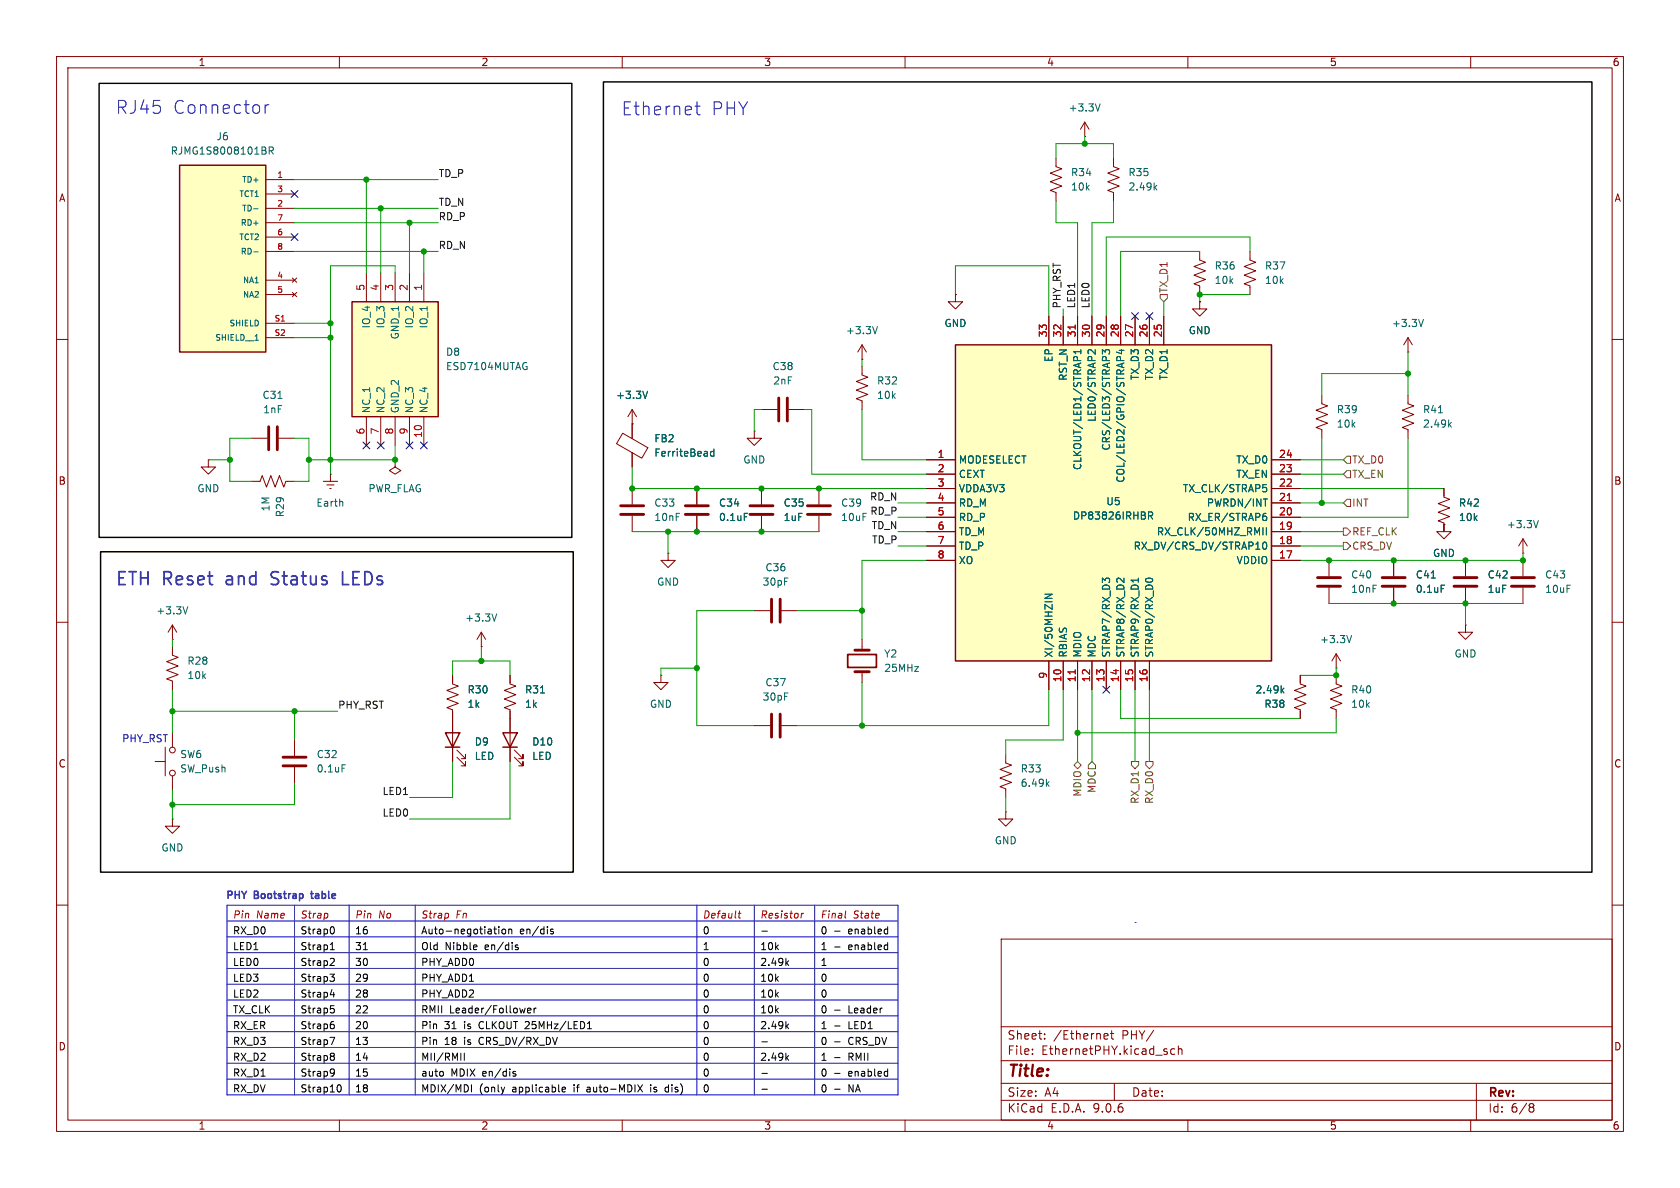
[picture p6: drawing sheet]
<svg xmlns="http://www.w3.org/2000/svg" width="297mm" height="210mm" viewBox="0 0 297 210" stroke-linecap="round" stroke-linejoin="round" font-family="sans-serif">
<g fill="none" stroke="#840000" stroke-width=".18">
<path d="M10 10h277v190h-277zM12 12h273v186h-273zM60 10v2M110 10v2M160 10v2M210 10v2M260 10v2M196.8 27.9v1.6l1.1 .3-2.1 .8 2.1 .8-2.1 .7 2.1 .8-2.1 .8 1 .3v1.6M212.1 44.5v1.5l1 .4-2 .7 2 .8-2 .7 2 .8-2 .8 1 .3v1.6M221 44.5v1.5l1 .4-2 .7 2 .8-2 .7 2 .8-2 .8 1 .3v1.6M10 60h2M44.4 77.5h2.8"/>
<path d="M49.3 77.5h2.8M110.1 76.6l4.4 2.5-1 1.9-4.5-2.6zM111.8 74.9h.1M111.8 72.4v5.1M111.8 72.4l-.8 1.3M111.8 72.4l.7 1.3M133.3 76.2v1.3h1.3l-1.3 1.2-1.2-1.2h1.2M133.3 76.2h.1M134.6 72.4h2.8M139.4 72.4h2.8M152.4 63.5h.1M152.4 61l-.8 1.2"/>
<path d="M152.4 61l.8 1.2M152.4 61v2.5M285 60h2M36.8 81.3v1.3h1.3l-1.3 1.2-1.2-1.2h1.2M36.8 81.3h.1M44.4 85.1h1.6l.4-1 .7 2 .8-2 .7 2 .8-2 .8 2 .3-1h1.6M57.1 85.1h2.6M57.8 85.7h1.3M58.3 86.4h.2M58.4 83.8h.1M58.4 83.8v1.3M111.8 80v2.6"/>
<path d="M111.8 86.4v2.8M111.8 91.2v2.8M123.2 86.4v2.8M123.2 91.2v2.8M134.6 86.4v2.8M134.6 91.2v2.8M144.8 86.4v2.8M144.8 91.2v2.8M246.4 99.1v2.8M255.3 86.4v1.5l1 .4-2 .7 2 .8-2 .8 2 .7-2 .8 1 .4v1.5M259.1 99.1v2.8M10 110h2"/>
<path d="M30.5 114.3v1.5l1 .4-2 .8 2 .7-2 .8 2 .8-2 .7 1 .4v1.5M30.5 113h.1M30.5 110.5v2.5M30.5 110.5l-.8 1.3M30.5 110.5l.7 1.3M80 119.4v1.5l1 .4-2 .7 2 .8-2 .8 2 .7-2 .8 1 .4v9.1M85.1 114.3h.1M85.1 111.8l-.8 1.2M85.1 111.8l.8 1.2M85.1 111.8v2.5M90.2 119.4v1.5l1 .4-2 .7 2 .8-2 .8 2 .7-2 .8 1 .4v9.1M133.3 108h2.8"/>
<path d="M138.2 108h2.8M246.4 103.9v2.8M259.1 110.5v1.3h1.2l-1.2 1.2-1.3-1.2h1.3M259.1 110.5h.1M259.1 103.9v2.8M285 110h2M27.4 134.6h1.8M29.2 132.1v5.1M30.5 129.5v2.6M30.5 137.2v2.5M52.1 130.8v2.8M52.1 135.6v2.8"/>
<path d="M80.8 133.9l1.5 1.5v-.8v.8h-.8M80.8 132.6l1.5 1.5v-.7v.7h-.8M90.9 133.9l1.6 1.5v-.8v.8h-.8M90.9 132.6l1.6 1.5v-.7v.7h-.8M133.3 128.3h2.8M138.2 128.3h2.8M30.5 144.8v1.3h1.2l-1.2 1.2-1.3-1.2h1.3M30.5 144.8h.1M177.8 143.5v1.3h1.3l-1.3 1.3-1.3-1.3h1.3M177.8 143.5h.1M10 160h2M177 166h108v32h-108z"/>
<path d="M285 160h2M60 198v2M110 198v2M160 198v2M177 194.5h108M177 191.5h108M177 187.5h108M177 181.5h108M182.5 186.3v.1M182.5 185.5v.1M184.7 183.6v.1M184.7 182.8v.1"/>
<path d="M195.4 182.7l.4 .1 .1 .3-.7 .1M195.8 183.6l-.4 .1M196.3 182.7h.6M196.5 182.2v1.3l.4 .2M197 191.5v3M207.7 185.5l-.5-.1-.2 .3v.4l.1 .2h.6M208.3 185.5l.2-.1 .4 .1 .1 .9M208.3 184.9v1.5M210 198v2M260 198v2M261 191.5v6.5M270.6 195.1l.4 .1 .2 .2-.3 .3"/>
<path d="M270.6 195.7h.3M270.9 195.7l.2 .2 .1 .4-.2 .2-.4 .1"/>
<circle cx="30.5" cy="136.7" r=".51"/>
<circle cx="30.5" cy="132.6" r=".51"/>
</g>
<g fill="none" stroke="#840000" stroke-width=".51">
<path d="M47.5 75.4v4.1M49 75.4v4.1M137.7 70.4v4M139.2 70.4v4M109.7 89.4h4.1M109.7 90.9h4.1M121.2 89.4h4M121.2 90.9h4M132.6 89.4h4.1M132.6 90.9h4.1M142.7 89.4h4.1M142.7 90.9h4.1"/>
<path d="M136.4 105.9v4.1M137.9 105.9v4.1M244.3 102.1h4.1M244.3 103.6h4.1M257 102.1h4.1M257 103.6h4.1M50 133.9h4.1M50 135.4h4.1M136.4 126.2v4.1M137.9 126.2v4.1"/>
</g>
<g fill="none" stroke="#006464" stroke-width=".18">
<path d="M204.2 33.1l.3 .5M204.5 32.8l-.5 .4M155.1 57.7l-.4 1.3M49.1 70.4h.8M114.5 69.2l-.4 1.2M126.2 79.4v1.2M126.2 79.9l-.4-.1-.2 .2 .1 .6h.5M60.5 88.7l.1 .8M131.6 90.7h.6M33.2 107.3l-.4 1.2M87.8 108.5l-.4 1.3M253 102.2h.7"/>
<path d="M254.8 103.4h.6M60.5 135.2h.6M95.5 122.5h.8"/>
</g>
<path d="M78.7 129.5h2.6l-1.3 2.6zM78.7 132.1h2.6M88.9 129.5h2.5l-1.2 2.6zM88.9 132.1h2.5" fill="none" stroke="#840000" stroke-width=".25"/>
<path d="M31.7 29.2h15.3v33h-15.3z" fill="#ffffc2"/>
<path d="M31.7 29.2h15.3v33h-15.3z" fill="none" stroke="#840000" stroke-width=".25"/>
<g fill="none" stroke="#840000" stroke-width=".18">
<path d="M47 31.8h5.1M47 34.3h5.1M47 36.8h5.1M47 39.4h5.1M47 41.9h5.1M47 44.5h5.1M47 49.5h5.1M47 52.1h5.1M47 57.2h5.1M47 59.7h5.1M51.7 49.1l.8 .8M51.7 51.7l.8 .8"/>
<path d="M52.5 49.1l-.8 .8M52.5 51.7l-.8 .8M69.8 81.3v1.3l1.1 .6-1.1 .6-1-.6 1-.6M69.8 81.3h.1M177.8 133.4v1.5l1 .4-2 .7 2 .8-2 .7 2 .8-2 .8 1 .3v1.6"/>
</g>
<path d="M44.9 36.9h.7M47.6 26.6h.6l.1-.2v-.3l-.7-.1v1.2M47.9 26.6l.4 .6M44.9 44.5h.7M45.1 60.2h.6M185.1 138.5l.4 .5M185.5 138.2l-.5 .4" fill="none" stroke="#006464" stroke-width=".18"/>
<path d="M62.2 53.3h15.3v20.4h-15.3z" fill="#ffffc2"/>
<path d="M62.2 53.3h15.3v20.4h-15.3z" fill="none" stroke="#840000" stroke-width=".25"/>
<g fill="none" stroke="#840000" stroke-width=".18">
<path d="M64.8 48.3v5M67.3 48.3v5M69.8 48.3v5M72.4 48.3v5M74.9 48.3v5M64.8 73.7v5M67.3 73.7v5M69.8 73.7v5M72.4 73.7v5M74.9 73.7v5M233.7 69.9v1.5l1 .4-2 .7 2 .8-2 .7 2 .8-2 .8 1 .3v1.6M248.9 69.9v1.5l1 .4-2 .7 2 .8-2 .7 2 .8-2 .8 1 .3v1.6"/>
<path d="M116.8 119.4v1.3h1.3l-1.3 1.2-1.2-1.2h1.2M116.8 119.4h.1"/>
</g>
<path d="M254.3 73h.7M256.2 75l.4 .5M256.6 74.7l-.5 .4" fill="none" stroke="#006464" stroke-width=".18"/>
<path d="M168.9 61h55.9v55.8h-55.9z" fill="#ffffc2"/>
<path d="M168.9 61h55.9v55.8h-55.9z" fill="none" stroke="#840000" stroke-width=".25"/>
<g fill="none" stroke="#840000" stroke-width=".18">
<path d="M186.7 27.9v1.6l1 .3-2 .8 2 .8-2 .7 2 .8-2 .8 1 .3v1.6M191.8 24.1h.1M191.8 21.6l-.8 1.3M191.8 21.6l.7 1.3M191.8 21.6v2.5M168.9 52.1v1.2h1.3l-1.3 1.3-1.3-1.3h1.3M168.9 52.1h.1M185.4 55.9v5.1M188 55.9v5.1M190.5 55.9v5.1M193 55.9v5.1M195.6 55.9v5.1"/>
<path d="M198.1 55.9v5.1M200.7 55.9v5.1M203.2 55.9v5.1M205.7 55.9v5.1M212.1 53.3v1.3h1.3l-1.3 1.3-1.3-1.3h1.3M212.1 53.3h.1M248.9 59.7l-.7 1.3M248.9 59.7l.8 1.3M248.9 59.7v2.5M111.8 74.9h.1M111.8 74.9v2.6M152.4 64.8v1.5l1 .4-2 .7 2 .8-2 .8 2 .7-2 .8 1 .4v1.5"/>
<path d="M248.9 62.2h.1M111.8 80v2.6M118.1 97.8v1.3h1.3l-1.3 1.2-1.3-1.2h1.3M118.1 97.8h.1M123.2 86.4v2.8M123.2 91.2v2.8M134.6 86.4v2.8M134.6 91.2v2.8M163.8 81.3h5.1M163.8 83.8h5.1M163.8 86.4h5.1M163.8 88.9h5.1"/>
<path d="M163.8 91.4h5.1M163.8 94h5.1M163.8 96.5h5.1M163.8 99.1h5.1M224.8 81.3h5.1M224.8 83.8h5.1M224.8 86.4h5.1M224.8 88.9h5.1M224.8 91.4h5.1M224.8 94h5.1M224.8 96.5h5.1M224.8 99.1h5.1"/>
<path d="M234.9 99.1v2.8M246.4 99.1v2.8M255.3 92.7v1.3h1.2l-1.2 1.3-1.3-1.3h1.3zM255.3 92.7h.1M255.3 86.4v1.2M259.1 99.1v2.8M269.2 97.8h.1M269.2 95.3v2.5M269.2 99.1v2.8M269.2 95.3l-.7 1.2M269.2 95.3l.8 1.2M80 119.4v1.3"/>
<path d="M90.2 119.4v1.3M152.4 113v1.9M152.4 118.7v2M185.4 116.8v5.1M188 116.8v5.1M190.5 116.8v5.1M193 116.8v5.1M195.6 116.8v5.1M198.1 116.8v5.1M200.7 116.8v5.1M203.2 116.8v5.1M229.9 119.4v1.5l1 .4-2 .7 2 .8-2 .8 2 .7-2 .8 1 .4v1.5"/>
<path d="M234.9 103.9v2.8M236.2 119.4v1.5l1 .4-2 .7 2 .8-2 .8 2 .7-2 .8 1 .4v1.5M236.2 118.1h.1M236.2 115.6v2.5M236.2 115.6l-.7 1.2M236.2 115.6l.8 1.2M246.4 103.9v2.8M259.1 103.9v2.8M269.2 103.9v2.8M80 125.7v3.8M80 132.1v2.5M90.2 125.7v3.8"/>
<path d="M90.2 132.1v2.5"/>
</g>
<g fill="none" stroke="#006464" stroke-width=".18">
<path d="M194.5 18.4l-.4 1.2M251.6 56.5l-.4 1.2M114.5 69.2l-.4 1.2M126.2 79.4v1.2M126.2 79.9l-.4-.1-.2 .2 .1 .6h.5M189.8 63.7v-.4l.3-.3 .3 .1 .1 .6M191.1 61.8v.7M191.1 62.2h-1.3l.4 .3M193.6 61.8v.8l-.9-.8-.3 .1-.1 .5M194.9 63.3l.2-.3 .3 .1 .2 .2M194.9 62.6v-.8l.5 .4 .1-.3h.5l.2 .2-.2 .5M197.9 61.9h.8"/>
<path d="M198.1 63.7l-.1-.6-.1-.1-.3 .1-.2 .6h1.3M198.3 61.7v.8l-.9-.3M131.6 90.7h.6M203 91.2l.7-.1 .1-.2-.1-.3-.7-.1v1.3M203.4 91.2l.4 .6M223.3 93.3v1.3M223.3 85.7h.6M223.3 96l.2-.2a.68 .68 0 0 1 .5 .7 .68 .68 0 0 1-.5 .6l-.2-.1-.1-.4zM223.3 88.2h.8M223.4 86.2h.3l.2 .2-.1 .5h-.4M223.5 91.2h.2l.2 .3v.4l-.4 .1M223.6 90.7h.2"/>
<path d="M223.9 93.3v1.3M272 92l-.5 1.3M184.7 105h1.3l-1.3 .8h1.3M196.2 102.8v-.4l-.3-.2-.4 .1-.1 .3-.5-.4v.8M198.7 102.2v.8l-.9-.8-.3 .1-.1 .4M201.2 102.2v.7M201.2 102.6h-1.2l.3 .3M202.6 102.7l-.1-.1a.68 .68 0 0 1 .6-.4 .68 .68 0 0 1 .7 .4l-.1 .1M238.9 112.3l-.4 1.3M253 102.2h.7M254.8 103.4h.6M95.5 122.5h.8"/>
<path d="M226.6 122l.4 .5M227 121.7l-.5 .4"/>
</g>
<path d="M190.1 57.5v.7M227.6 88.5h.7M190.1 118.4v.7" fill="none" stroke="#a90000" stroke-width=".18"/>
<path d="M151.1 118.7h2.6M151.1 114.9h2.6M232.9 102.1h4.1M232.9 103.6h4.1M267.2 102.1h4.1M267.2 103.6h4.1" fill="none" stroke="#840000" stroke-width=".51"/>
<path d="M149.9 115.7h5v2.3h-5z" fill="none" stroke="#840000" stroke-width=".3"/>
<path d="M205.1 52.1h1.3v.6l-.7 .6-.6-.6zM237.5 93.3h.6l.7 .7-.7 .6h-.6zM237.5 95.9h.6l.7 .6-.7 .7h-.6zM238.1 80.6h.7v1.3h-.7l-.6-.6zM238.1 83.2h.7v1.3h-.7l-.6-.7zM238.1 88.3h.7v1.2h-.7l-.6-.6zM189.9 135.3l.6-.7 .6 .7-.6 .6zM192.4 135.3l.6-.7 .7 .7v.6h-1.3zM200 134.6h1.3v.7l-.6 .6-.7-.6zM202.6 134.6h1.2v.7l-.6 .6-.6-.6z" fill="none" stroke="#725600" stroke-width=".18"/>
<path d="M57.9 161.5l.1 .2-.1 .5M79.2 161.5l.1 .2-.1 .5M130.5 161.4h.5M130.7 161l-.1 1.1 .3 .2M141.7 161.4l-.1 .9M142.1 161.4l-.4 .3" fill="none" stroke="#f00" stroke-width=".18"/>
<g fill="none" stroke="#000" stroke-width=".18">
<path d="M58.3 172.2h.8l-.4 .5 .3 .1 .1 .4-.2 .3h-.4M58.4 167.9h.7M58.4 167l.3-.4v1.3M58.4 175.8h.8M58.4 177.8h.6M58.6 169.4l.4 .1 .1 .3-.8 .9h.8M58.6 178.3h.3l.2 .2-.1 .5-.4 .1M58.7 163.8a.68 .68 0 0 1 .4 .7 .68 .68 0 0 1-.4 .6M59 175.4v.9M64.2 167.9h.8M84.1 167l.2 .3-.6 .2M84.3 167.8l-.2 .1"/>
<path d="M87.3 164.2h.5M87.6 165.1h.2M88.2 163.8v.1M88.2 164.2v.9M88.8 164.4l.2-.2 .3 .2 .1 .4-.1 .2-.3 .1-.2-.1zM89.9 164.4l.2-.2 .3 .1 .1 .8M89.9 164.2v.9M91.1 167.3l.5 .3-.1 .3-.4-.1M91.6 167.1l-.3-.1-.2 .2M92.8 178.2l-.2 .9M93.3 178.6l.6-.1-.1-.2-.4-.1-.1 .2v.6h.5M94.4 178.2v.9"/>
<path d="M94.8 178.2l-.4 .3M97.8 164.3l-.3-.1-.2 .2 .1 .2 .4 .1v.3h-.5M134.7 164.6h1M139.1 170.2l.3 .5M139.4 169.8l-.5 .5M147.6 164.6h.9M147.6 167.4h.9M147.6 178.6h.9M156.8 164.2l.1 .1M156.8 167l.1 .1M156.9 163.8v1.3M156.9 166.6v1.3"/>
<path d="M156.9 165l-.1 .1M156.9 167.8l-.1 .1M58.3 183.4h.9l-.6 1.2M58.6 181.1h.3l.2 .2-.1 .4-.4 .2M58.6 186.2h.3l.2 .2-.2 .3M58.6 189l.4 .1a.84 .84 0 0 1-.3 1.1M58.6 186.7h.3M58.7 180.6h.3M58.9 186.7l.2 .3v.2l-.1 .2h-.4M59.1 189.5l-.2 .3h-.3M59.7 191.9l.2-.1a.68 .68 0 0 1 .4 .6 .68 .68 0 0 1-.4 .6l-.2-.1M78.3 189.5v.6"/>
<path d="M82.1 186.2v1.2M83.3 191.8v1.2M89.2 192.2l-.3 .8M90.7 189.6l.5 .4-.2 .2h-.3M91.1 189.4h-.3l-.1 .2M99.4 192.6l.6-.1-.1-.3h-.3l-.2 .2v.6h.5M103.9 181.9h.7M104.1 180.8l.1-.2v1.3M112.7 191.8l.9 1.2M113.6 191.8l-.9 1.2M115 191.8v.1M115 192.2v.8"/>
<path d="M118.1 192.2h-.4l-.1 .2v.5l.5 .1M134.7 184.2h1M134.7 189.8h1M134.7 192.5h1M139.1 181.4l.3 .5M139.1 187l.3 .4M139.4 181l-.5 .5M139.4 186.6l-.5 .5M147.6 181.4h.9M147.6 184.2h.9M147.6 187h.9M147.6 189.8h.9"/>
<path d="M147.6 192.5h.9M156.8 189.4h.1M156.9 189v1.2M156.9 190.2h-.1"/>
</g>
<g fill="none" stroke="#0000c2" stroke-width=".18">
<path d="M46.9 18.5v1.5M47.5 18.5a.58 .58 0 0 0-.6 .4M122.9 18.8h.9M123.2 18v2l.1 .2 .5 .1M40.1 162.8h118.6M40.1 165.6h118.6M40.1 168.4h118.6M40.1 171.2h118.6M40.1 174h118.6M40.1 176.8h118.6M40.1 179.6h118.6M40.1 160h118.6v33.5h-118.6z"/>
<path d="M52.1 160v33.5M61.7 160v33.5M73.4 160v33.5M123.2 160v33.5M133.3 160v33.5M144 160v33.5M200.7 163.1h.1M40.1 182.4h118.6M40.1 185.2h118.6M40.1 188h118.6M40.1 190.8h118.6"/>
</g>
<g fill="none" stroke="#009600" stroke-width=".18">
<path d="M52.1 39.4h25.4M52.1 36.8h25.4M52.1 31.8h25.4M64.8 31.8v16.5M67.3 36.8v11.5M72.4 39.4v8.9M186.7 35.6v3.8h3.8v16.5M186.7 27.9v-2.5h10.1v2.5M191.8 24.1v1.3M196.8 35.6v3.8h-3.8v16.5M52.1 57.2h6.3M52.1 59.7h6.3"/>
<path d="M52.1 44.5h25.4M69.8 48.3v-1.3h-11.4v36.8M74.9 44.5v3.8M168.9 52.1v-5.1h16.5v8.9M188 54.6v1.3M205.7 53.3v2.6M212.1 44.5h-14v11.4M221 44.5v-2.6h-25.4v14M221 52.1h-8.9v1.2M44.4 77.5h-3.8v7.6h3.8M52.1 77.5h2.5v7.6h-2.5M69.8 78.7v2.6h-15.2"/>
<path d="M134.6 72.4h-1.3v3.8M142.2 72.4h1.3v11.4h20.3M152.4 72.4v8.9h11.4M152.4 63.5v1.3M233.7 77.5v11.4M248.9 62.2v7.7M248.9 77.5v13.9h-19M248.9 66h-15.2v3.9M36.8 81.3h3.8M111.8 82.6v3.8h52M111.8 94h33M118.1 94v3.8"/>
<path d="M158.7 94h5.1M158.7 91.4h5.1M158.7 88.9h5.1M158.7 96.5h5.1M163.8 99.1h-11.4v13.9M229.9 86.4h25.4M229.9 94h7.6M229.9 81.3h7.6M229.9 83.8h7.6M229.9 88.9h7.6M229.9 96.5h7.6M255.3 92.7v1.3"/>
<path d="M269.2 97.8v1.3h-39.3M30.5 113v1.3M80 119.4v-2.6h10.2v2.6M85.1 114.3v2.5M123.2 118.1h-6.4v1.3M133.3 108h-10.1v20.3h10.1M141 108h11.4M234.9 106.7h34.3M236.2 118.1v1.3h-6.3M259.1 106.7v3.8M30.5 125.7h29.2M30.5 121.9v7.6"/>
<path d="M30.5 139.7v5.1M52.1 138.4v3.8h-21.6M52.1 125.7v5.1M80 134.6v6.4h-7.6M90.2 134.6v10.2h-17.8M152.4 120.7v7.6M185.4 121.9v6.4h-44.4M188 121.9v8.9h-10.2v2.6M190.5 121.9v12.7M193 121.9v12.7M198.1 121.9v5.1h31.8M200.7 121.9v12.7"/>
<path d="M203.2 121.9v12.7M236.2 127v2.5h-45.7M177.8 141v2.5"/>
</g>
<g fill="none" stroke="#000084" stroke-width=".18">
<path d="M51.5 33.7l1.2 1.2M52.7 33.7l-1.2 1.2M51.5 41.3l1.2 1.2M52.7 41.3l-1.2 1.2M200.1 55.3l1.2 1.2M201.3 55.3l-1.2 1.2M202.6 55.3l1.2 1.2M203.8 55.3l-1.2 1.2M64.2 78.1l1.2 1.2M65.4 78.1l-1.2 1.2M66.7 78.1l1.2 1.2M67.9 78.1l-1.2 1.2"/>
<path d="M71.8 78.1l1.2 1.2M73 78.1l-1.2 1.2M74.3 78.1l1.2 1.2M75.5 78.1l-1.2 1.2M195 121.3l1.2 1.2M196.2 121.3l-1.2 1.2"/>
</g>
<path d="M54.9 158h.5" fill="none" stroke="#0000c2" stroke-width=".25"/>
<path d="M17.5 14.7h83.6v80.3h-83.6zM106.7 14.5h174.7v139.7h-174.7zM17.8 97.5h83.5v56.7h-83.5z" fill="none" stroke="#000" stroke-width=".25"/>
<g fill="#009600" stroke="#009600" stroke-width=".18">
<circle cx="134.6" cy="86.4" r=".46"/>
<circle cx="144.8" cy="86.4" r=".46"/>
<circle cx="118.1" cy="94" r=".46"/>
<circle cx="123.2" cy="94" r=".46"/>
<circle cx="123.2" cy="86.4" r=".46"/>
<circle cx="123.2" cy="118.1" r=".46"/>
<circle cx="134.6" cy="94" r=".46"/>
<circle cx="74.9" cy="44.5" r=".46"/>
<circle cx="67.3" cy="36.8" r=".46"/>
<circle cx="72.4" cy="39.4" r=".46"/>
<circle cx="64.8" cy="31.8" r=".46"/>
<circle cx="111.8" cy="86.4" r=".46"/>
<circle cx="40.6" cy="81.3" r=".46"/>
<circle cx="58.4" cy="59.7" r=".46"/>
<circle cx="54.6" cy="81.3" r=".46"/>
<circle cx="58.4" cy="81.3" r=".46"/>
<circle cx="69.8" cy="81.3" r=".46"/>
<circle cx="58.4" cy="57.2" r=".46"/>
<circle cx="52.1" cy="125.7" r=".46"/>
<circle cx="30.5" cy="142.2" r=".46"/>
<circle cx="30.5" cy="125.7" r=".46"/>
<circle cx="85.1" cy="116.8" r=".46"/>
<circle cx="236.2" cy="119.4" r=".46"/>
<circle cx="191.8" cy="25.4" r=".46"/>
<circle cx="152.4" cy="108" r=".46"/>
<circle cx="152.4" cy="128.3" r=".46"/>
<circle cx="190.5" cy="129.5" r=".46"/>
<circle cx="212.1" cy="52.1" r=".46"/>
<circle cx="269.2" cy="99.1" r=".46"/>
<circle cx="259.1" cy="99.1" r=".46"/>
<circle cx="233.7" cy="88.9" r=".46"/>
<circle cx="259.1" cy="106.7" r=".46"/>
<circle cx="246.4" cy="106.7" r=".46"/>
<circle cx="246.4" cy="99.1" r=".46"/>
<circle cx="248.9" cy="66" r=".46"/>
<circle cx="234.9" cy="99.1" r=".46"/>
</g>
<g font-size="3.2" fill="#0000c2">
<text x="20.3" y="20.3">RJ45</text>
<text x="30.4" y="20.3">Connector</text>
<text x="109.7" y="20.6">Ethernet</text>
<text x="125.6" y="20.6">PHY</text>
<text x="20.3" y="103.6">ETH Reset</text>
<text x="40.2" y="103.6">and</text>
<text x="48.5" y="103.6">Status</text>
<text x="61.4" y="103.6">LEDs</text>
</g>
<text font-size="2.8" fill="#840000" x="178" y="190.9">Title:</text>
<g font-size="2.1" fill="#840000">
<text x="178" y="184">Sheet:</text>
<text x="186.2" y="184">/Ethernet</text>
<text x="198.4" y="184">PHY/</text>
<text x="178" y="186.7">File:</text>
<text x="184.1" y="186.7">EthernetPHY.kicad_sch</text>
<text x="178" y="196.9">KiCad</text>
<text x="178" y="194.1">Size:</text>
<text x="184.7" y="194.1">A4</text>
<text x="185.7" y="196.9">E.D.A.</text>
<text x="193.3" y="196.9">9.0.6</text>
<text x="200" y="194.1">Date:</text>
<text x="263" y="194.3">Rev:</text>
<text x="263" y="196.9">Id:</text>
<text x="267.1" y="196.9">6/8</text>
</g>
<g font-size="1.8" fill="#840000">
<text x="35" y="11.9">1</text>
<text x="85" y="11.9">2</text>
<text x="135" y="11.9">3</text>
<text x="185" y="11.9">4</text>
<text x="235" y="11.9">5</text>
<text x="285" y="11.9">6</text>
<text x="10.3" y="35.9">A</text>
<text x="285.3" y="35.9">A</text>
<text x="10.3" y="85.9">B</text>
<text x="285.3" y="85.9">B</text>
<text x="10.3" y="135.9">C</text>
<text x="285.3" y="135.9">C</text>
<text x="10.3" y="185.9">D</text>
<text x="285.3" y="185.9">D</text>
<text x="35" y="199.9">1</text>
<text x="85" y="199.9">2</text>
<text x="135" y="199.9">3</text>
<text x="185" y="199.9">4</text>
<text x="235" y="199.9">5</text>
<text x="285" y="199.9">6</text>
</g>
<g font-size="1.8" fill="#006464">
<text x="188.8" y="19.9">+3.3V</text>
<text x="30.1" y="27.5">RJMG1S8008101BR</text>
<text x="38.2" y="25">J6</text>
<text x="189.2" y="33.9">10k</text>
<text x="189.2" y="31.3">R34</text>
<text x="199.4" y="31.3">R35</text>
<text x="199.4" y="33.9">2.49k</text>
<text x="214.6" y="47.9">R36</text>
<text x="223.5" y="47.9">R37</text>
<text x="214.6" y="50.4">10k</text>
<text x="223.5" y="50.4">10k</text>
<text x="65.6" y="58.2" transform="rotate(-90 65.6 58.2)">IO_4</text>
<text x="68.2" y="58.2" transform="rotate(-90 68.2 58.2)">IO_3</text>
<text x="73.3" y="58.2" transform="rotate(-90 73.3 58.2)">IO_2</text>
<text x="75.8" y="58.2" transform="rotate(-90 75.8 58.2)">IO_1</text>
<text x="149.5" y="59.3">+3.3V</text>
<text x="166.9" y="58">GND</text>
<text x="210.1" y="59.3">GND</text>
<text x="246" y="58">+3.3V</text>
<text x="70.7" y="60.1" transform="rotate(-90 70.7 60.1)">GND_1</text>
<text x="78.7" y="63.1">D8</text>
<text x="78.7" y="65.6">ESD7104MUTAG</text>
<text x="136.5" y="65.6">C38</text>
<text x="186.3" y="64.1" transform="rotate(-90 186.3 64.1)">EP</text>
<text x="46.3" y="70.7">C31</text>
<text x="108.8" y="70.7">+3.3V</text>
<text x="136.6" y="68.2">2nF</text>
<text x="154.9" y="70.7">10k</text>
<text x="154.9" y="68.2">R32</text>
<text x="188.8" y="67.4" transform="rotate(-90 188.8 67.4)">RST_N</text>
<text x="201.5" y="67.3" transform="rotate(-90 201.5 67.3)">TX_D3</text>
<text x="204.1" y="67.3" transform="rotate(-90 204.1 67.3)">TX_D2</text>
<text x="206.6" y="67.3" transform="rotate(-90 206.6 67.3)">TX_D1</text>
<text x="46.4" y="73.3">1nF</text>
<text x="65.6" y="73.2" transform="rotate(-90 65.6 73.2)">NC_1</text>
<text x="68.2" y="73.2" transform="rotate(-90 68.2 73.2)">NC_2</text>
<text x="70.7" y="73.2" transform="rotate(-90 70.7 73.2)">GND_2</text>
<text x="73.3" y="73.2" transform="rotate(-90 73.3 73.2)">NC_3</text>
<text x="75.8" y="73.2" transform="rotate(-90 75.8 73.2)">NC_4</text>
<text x="193.9" y="74.7" transform="rotate(-90 193.9 74.7)">LED0/STRAP2</text>
<text x="236.2" y="75.8">10k</text>
<text x="236.2" y="73.3">R39</text>
<text x="251.5" y="73.3">R41</text>
<text x="251.5" y="75.8">2.49k</text>
<text x="115.6" y="78.4">FB2</text>
<text x="115.6" y="80.9">FerriteBead</text>
<text x="131.3" y="82.1">GND</text>
<text x="169.4" y="82.1">MODESELECT</text>
<text x="191.4" y="83.2" transform="rotate(-90 191.4 83.2)">CLKOUT/LED1/STRAP1</text>
<text x="196.4" y="79.8" transform="rotate(-90 196.4 79.8)">CRS/LED3/STRAP3</text>
<text x="218.5" y="82.1">TX_D0</text>
<text x="34.8" y="87.2">GND</text>
<text x="55.8" y="89.8">Earth</text>
<text x="65" y="87.2">PWR_FLAG</text>
<text x="115.6" y="89.8">C33</text>
<text x="127" y="89.8">C34</text>
<text x="138.4" y="89.8">C35</text>
<text x="148.6" y="89.8">C39</text>
<text x="169.4" y="84.7">CEXT</text>
<text x="169.4" y="87.2">VDDA3V3</text>
<text x="169.4" y="89.8">RD_M</text>
<text x="195.5" y="89.5">U5</text>
<text x="199" y="85.4" transform="rotate(-90 199 85.4)">COL/LED2/GPIO/STRAP4</text>
<text x="209" y="87.2">TX_CLK/STRAP5</text>
<text x="213.3" y="89.8">PWRDN/INT</text>
<text x="218.5" y="84.7">TX_EN</text>
<text x="257.8" y="89.8">R42</text>
<text x="47.9" y="90.5" transform="rotate(-90 47.9 90.5)">1M</text>
<text x="50.4" y="91.5" transform="rotate(-90 50.4 91.5)">R29</text>
<text x="115.6" y="92.3">10nF</text>
<text x="127" y="92.3">0.1uF</text>
<text x="138.4" y="92.3">1uF</text>
<text x="148.6" y="92.3">10uF</text>
<text x="169.4" y="92.3">RD_P</text>
<text x="169.4" y="94.8">TD_M</text>
<text x="189.6" y="92">DP83826IRHBR</text>
<text x="204.4" y="94.8">RX_CLK/50MHZ_RMII</text>
<text x="209.9" y="92.3">RX_ER/STRAP6</text>
<text x="257.8" y="92.3">10k</text>
<text x="266.3" y="93.6">+3.3V</text>
<text x="135.2" y="101.2">C36</text>
<text x="169.4" y="97.4">TD_P</text>
<text x="169.4" y="99.9">XO</text>
<text x="200.3" y="97.4">RX_DV/CRS_DV/STRAP10</text>
<text x="218.5" y="99.9">VDDIO</text>
<text x="253.2" y="98.7">GND</text>
<text x="116.1" y="103.7">GND</text>
<text x="134.7" y="103.7">30pF</text>
<text x="238.8" y="102.5">C40</text>
<text x="238.8" y="105">10nF</text>
<text x="250.2" y="102.5">C41</text>
<text x="250.2" y="105">0.1uF</text>
<text x="262.9" y="105">1uF</text>
<text x="262.9" y="102.5">C42</text>
<text x="273.1" y="102.5">C43</text>
<text x="273.1" y="105">10uF</text>
<text x="27.5" y="108.8">+3.3V</text>
<text x="82.1" y="110.1">+3.3V</text>
<text x="233.3" y="113.9">+3.3V</text>
<text x="33" y="117.7">R28</text>
<text x="156.2" y="116.4">Y2</text>
<text x="156.2" y="119">25MHz</text>
<text x="186.3" y="116.3" transform="rotate(-90 186.3 116.3)">XI/50MHZIN</text>
<text x="188.8" y="116.3" transform="rotate(-90 188.8 116.3)">RBIAS</text>
<text x="191.4" y="116.3" transform="rotate(-90 191.4 116.3)">MDIO</text>
<text x="193.9" y="116.3" transform="rotate(-90 193.9 116.3)">MDC</text>
<text x="196.4" y="116.3" transform="rotate(-90 196.4 116.3)">STRAP7/RX_D3</text>
<text x="199" y="116.3" transform="rotate(-90 199 116.3)">STRAP8/RX_D2</text>
<text x="201.5" y="116.3" transform="rotate(-90 201.5 116.3)">STRAP9/RX_D1</text>
<text x="204.1" y="116.3" transform="rotate(-90 204.1 116.3)">STRAP0/RX_D0</text>
<text x="257" y="116.4">GND</text>
<text x="33" y="120.2">10k</text>
<text x="82.6" y="122.8">R30</text>
<text x="82.6" y="125.3">1k</text>
<text x="92.7" y="122.8">R31</text>
<text x="92.7" y="125.3">1k</text>
<text x="114.8" y="125.3">GND</text>
<text x="134.7" y="124.1">30pF</text>
<text x="135.2" y="121.5">C37</text>
<text x="221.9" y="122.8">2.49k</text>
<text x="223.4" y="125.3">R38</text>
<text x="238.8" y="125.3">10k</text>
<text x="238.8" y="122.8">R40</text>
<text x="83.8" y="132">D9</text>
<text x="94" y="132">D10</text>
<text x="31.8" y="134.2">SW6</text>
<text x="31.8" y="136.8">SW_Push</text>
<text x="55.9" y="134.2">C32</text>
<text x="55.9" y="136.8">0.1uF</text>
<text x="83.8" y="134.5">LED</text>
<text x="94" y="134.5">LED</text>
<text x="180.3" y="136.8">R33</text>
<text x="180.3" y="139.3">6.49k</text>
<text x="175.8" y="149.5">GND</text>
<text x="28.4" y="150.7">GND</text>
</g>
<g font-size="1.8" fill="#0f0f0f">
<text x="77.5" y="31.4">TD_P</text>
<text x="77.5" y="36.5">TD_N</text>
<text x="77.5" y="39">RD_P</text>
<text x="77.5" y="44.1">RD_N</text>
<text x="187.6" y="54.6" transform="rotate(-90 187.6 54.6)">PHY_RST</text>
<text x="190.2" y="54.6" transform="rotate(-90 190.2 54.6)">LED1</text>
<text x="192.7" y="54.6" transform="rotate(-90 192.7 54.6)">LED0</text>
<text x="153.7" y="88.6">RD_N</text>
<text x="153.8" y="91.1">RD_P</text>
<text x="154" y="93.6">TD_N</text>
<text x="154.1" y="96.2">TD_P</text>
<text x="59.7" y="125.4">PHY_RST</text>
<text x="67.5" y="140.6">LED1</text>
<text x="67.5" y="144.4">LED0</text>
</g>
<g font-size="1.8" fill="#a90000">
<text x="64.5" y="51.5" transform="rotate(-90 64.5 51.5)">5</text>
<text x="67.1" y="51.5" transform="rotate(-90 67.1 51.5)">4</text>
<text x="69.6" y="51.5" transform="rotate(-90 69.6 51.5)">3</text>
<text x="72.1" y="51.5" transform="rotate(-90 72.1 51.5)">2</text>
<text x="74.7" y="51.5" transform="rotate(-90 74.7 51.5)">1</text>
<text x="185.2" y="59.7" transform="rotate(-90 185.2 59.7)">33</text>
<text x="187.7" y="59.7" transform="rotate(-90 187.7 59.7)">32</text>
<text x="190.2" y="59.7" transform="rotate(-90 190.2 59.7)">31</text>
<text x="192.8" y="59.7" transform="rotate(-90 192.8 59.7)">30</text>
<text x="195.3" y="59.7" transform="rotate(-90 195.3 59.7)">29</text>
<text x="197.9" y="59.7" transform="rotate(-90 197.9 59.7)">28</text>
<text x="200.4" y="59.7" transform="rotate(-90 200.4 59.7)">27</text>
<text x="202.9" y="59.7" transform="rotate(-90 202.9 59.7)">26</text>
<text x="205.5" y="59.7" transform="rotate(-90 205.5 59.7)">25</text>
<text x="64.5" y="76.9" transform="rotate(-90 64.5 76.9)">6</text>
<text x="67.1" y="76.9" transform="rotate(-90 67.1 76.9)">7</text>
<text x="69.6" y="76.9" transform="rotate(-90 69.6 76.9)">8</text>
<text x="72.1" y="76.9" transform="rotate(-90 72.1 76.9)">9</text>
<text x="74.7" y="77.5" transform="rotate(-90 74.7 77.5)">10</text>
<text x="165.7" y="81">1</text>
<text x="165.7" y="83.6">2</text>
<text x="226" y="81">24</text>
<text x="226" y="83.6">23</text>
<text x="165.7" y="86.1">3</text>
<text x="165.7" y="88.6">4</text>
<text x="226" y="86.1">22</text>
<text x="226" y="88.6">21</text>
<text x="165.7" y="91.2">5</text>
<text x="165.7" y="93.7">6</text>
<text x="226" y="91.2">20</text>
<text x="226" y="93.7">19</text>
<text x="165.7" y="96.3">7</text>
<text x="165.7" y="98.8">8</text>
<text x="226" y="96.3">18</text>
<text x="226" y="98.8">17</text>
<text x="185.2" y="120.1" transform="rotate(-90 185.2 120.1)">9</text>
<text x="187.7" y="120.7" transform="rotate(-90 187.7 120.7)">10</text>
<text x="190.2" y="120.7" transform="rotate(-90 190.2 120.7)">11</text>
<text x="192.8" y="120.7" transform="rotate(-90 192.8 120.7)">12</text>
<text x="195.3" y="120.7" transform="rotate(-90 195.3 120.7)">13</text>
<text x="197.9" y="120.7" transform="rotate(-90 197.9 120.7)">14</text>
<text x="200.4" y="120.7" transform="rotate(-90 200.4 120.7)">15</text>
<text x="202.9" y="120.7" transform="rotate(-90 202.9 120.7)">16</text>
</g>
<g font-size="1.8" fill="#725600">
<text x="206.6" y="51.9" transform="rotate(-90 206.6 51.9)">TX_D1</text>
<text x="239" y="82.1">TX_D0</text>
<text x="239" y="84.7">TX_EN</text>
<text x="239" y="89.8">INT</text>
<text x="239" y="94.8">REF_CLK</text>
<text x="239" y="97.4">CRS_DV</text>
<text x="191.4" y="140.9" transform="rotate(-90 191.4 140.9)">MDIO</text>
<text x="193.9" y="140.3" transform="rotate(-90 193.9 140.3)">MDC</text>
<text x="201.5" y="142.2" transform="rotate(-90 201.5 142.2)">RX_D1</text>
<text x="204.1" y="142.2" transform="rotate(-90 204.1 142.2)">RX_D0</text>
</g>
<g font-size="1.8" fill="#0000c2">
<text x="21.5" y="131.4">PHY_RST</text>
<text x="39.8" y="159.3">PHY</text>
<text x="44.9" y="159.3">Bootstrap</text>
<text x="55.5" y="159.3">table</text>
</g>
<g font-size="1.8" fill="#f00">
<text x="41.1" y="162.7">Pin</text>
<text x="45.3" y="162.7">Name</text>
<text x="53" y="162.7">Strap</text>
<text x="62.7" y="162.7">Pin</text>
<text x="66.9" y="162.7">No</text>
<text x="74.4" y="162.7">Strap</text>
<text x="80.6" y="162.7">Fn</text>
<text x="124.1" y="162.7">Default</text>
<text x="134.3" y="162.7">Resistor</text>
<text x="145" y="162.7">Final</text>
<text x="150.8" y="162.7">State</text>
</g>
<g font-size="1.8">
<text x="41.1" y="165.5">RX_D0</text>
<text x="53" y="165.5">Strap0</text>
<text x="62.7" y="165.5">16</text>
<text x="74.4" y="165.5">Auto-negotiation</text>
<text x="91.9" y="165.5">en/dis</text>
<text x="124.1" y="165.5">0</text>
<text x="145" y="165.5">0</text>
<text x="150.1" y="165.5">enabled</text>
<text x="41.1" y="168.3">LED1</text>
<text x="41.1" y="171.1">LED0</text>
<text x="41.1" y="173.9">LED3</text>
<text x="53" y="168.3">Strap1</text>
<text x="53" y="171.1">Strap2</text>
<text x="53" y="173.9">Strap3</text>
<text x="62.7" y="168.3">31</text>
<text x="62.7" y="171.1">30</text>
<text x="62.7" y="173.9">29</text>
<text x="74.4" y="168.3">Old</text>
<text x="74.4" y="171.1">PHY_ADD0</text>
<text x="74.4" y="173.9">PHY_ADD1</text>
<text x="78.7" y="168.3">Nibble</text>
<text x="85.8" y="168.3">en/dis</text>
<text x="124.1" y="168.3">1</text>
<text x="124.1" y="171.1">0</text>
<text x="124.1" y="173.9">0</text>
<text x="134.3" y="168.3">10k</text>
<text x="134.3" y="171.1">2.49k</text>
<text x="134.3" y="173.9">10k</text>
<text x="145" y="168.3">1</text>
<text x="145" y="171.1">1</text>
<text x="145" y="173.9">0</text>
<text x="150.1" y="168.3">enabled</text>
<text x="41.1" y="176.7">LED2</text>
<text x="41.1" y="179.5">TX_CLK</text>
<text x="53" y="176.7">Strap4</text>
<text x="53" y="179.5">Strap5</text>
<text x="62.7" y="176.7">28</text>
<text x="62.7" y="179.5">22</text>
<text x="74.4" y="176.7">PHY_ADD2</text>
<text x="74.4" y="179.5">RMII</text>
<text x="79.5" y="179.5">Leader/Follower</text>
<text x="124.1" y="176.7">0</text>
<text x="124.1" y="179.5">0</text>
<text x="134.3" y="176.7">10k</text>
<text x="134.3" y="179.5">10k</text>
<text x="145" y="176.7">0</text>
<text x="145" y="179.5">0</text>
<text x="150.1" y="179.5">Leader</text>
<text x="41.1" y="182.3">RX_ER</text>
<text x="41.1" y="185.1">RX_D3</text>
<text x="53" y="182.3">Strap6</text>
<text x="53" y="185.1">Strap7</text>
<text x="62.7" y="182.3">20</text>
<text x="62.7" y="185.1">13</text>
<text x="74.4" y="182.3">Pin</text>
<text x="74.4" y="185.1">Pin</text>
<text x="78.6" y="182.3">31</text>
<text x="78.6" y="185.1">18</text>
<text x="82.1" y="182.3">is</text>
<text x="82.1" y="185.1">is</text>
<text x="84.9" y="182.3">CLKOUT 25MHz/LED1</text>
<text x="84.9" y="185.1">CRS_DV/RX_DV</text>
<text x="124.1" y="182.3">0</text>
<text x="124.1" y="185.1">0</text>
<text x="134.3" y="182.3">2.49k</text>
<text x="145" y="182.3">1</text>
<text x="145" y="185.1">0</text>
<text x="150.1" y="182.3">LED1</text>
<text x="150.1" y="185.1">CRS_DV</text>
<text x="41.1" y="187.8">RX_D2</text>
<text x="41.1" y="190.6">RX_D1</text>
<text x="53" y="187.8">Strap8</text>
<text x="53" y="190.6">Strap9</text>
<text x="62.7" y="187.8">14</text>
<text x="62.7" y="190.6">15</text>
<text x="74.4" y="187.8">MII/RMII</text>
<text x="74.4" y="190.6">auto</text>
<text x="79.7" y="190.6">MDIX</text>
<text x="85.4" y="190.6">en/dis</text>
<text x="124.1" y="187.8">0</text>
<text x="124.1" y="190.6">0</text>
<text x="134.3" y="187.8">2.49k</text>
<text x="145" y="187.8">1</text>
<text x="145" y="190.6">0</text>
<text x="150.1" y="187.8">RMII</text>
<text x="150.1" y="190.6">enabled</text>
<text x="41.1" y="193.4">RX_DV</text>
<text x="53" y="193.4">Strap10</text>
<text x="62.7" y="193.4">18</text>
<text x="74.4" y="193.4">MDIX/MDI</text>
<text x="84.7" y="193.4">(only</text>
<text x="90.7" y="193.4">applicable</text>
<text x="101.7" y="193.4">if</text>
<text x="104.2" y="193.4">auto-MDIX</text>
<text x="115.7" y="193.4">is</text>
<text x="118.5" y="193.4">dis)</text>
<text x="124.1" y="193.4">0</text>
<text x="145" y="193.4">0</text>
<text x="150.1" y="193.4">NA</text>
</g>
<g font-size="1.4" fill="#006464">
<text x="42.2" y="35">TCT1</text>
<text x="42.7" y="32.5">TD+</text>
<text x="42.4" y="40.1">RD+</text>
<text x="42.7" y="37.6">TD-</text>
<text x="42.2" y="42.6">TCT2</text>
<text x="42.4" y="45.2">RD-</text>
<text x="42.8" y="50.3">NA1</text>
<text x="42.8" y="52.8">NA2</text>
<text x="40.4" y="57.9">SHIELD</text>
<text x="37.9" y="60.4">SHIELD__1</text>
</g>
<g font-size="1.4" fill="#a90000">
<text x="48.9" y="31.5">1</text>
<text x="48.9" y="34">3</text>
<text x="48.9" y="36.6">2</text>
<text x="48.9" y="39.1">7</text>
<text x="48.9" y="41.7">6</text>
<text x="48.9" y="44.2">8</text>
<text x="48.9" y="49.3">4</text>
<text x="48.9" y="51.8">5</text>
<text x="48.4" y="56.9">S1</text>
<text x="48.4" y="59.4">S2</text>
</g>
</svg>
